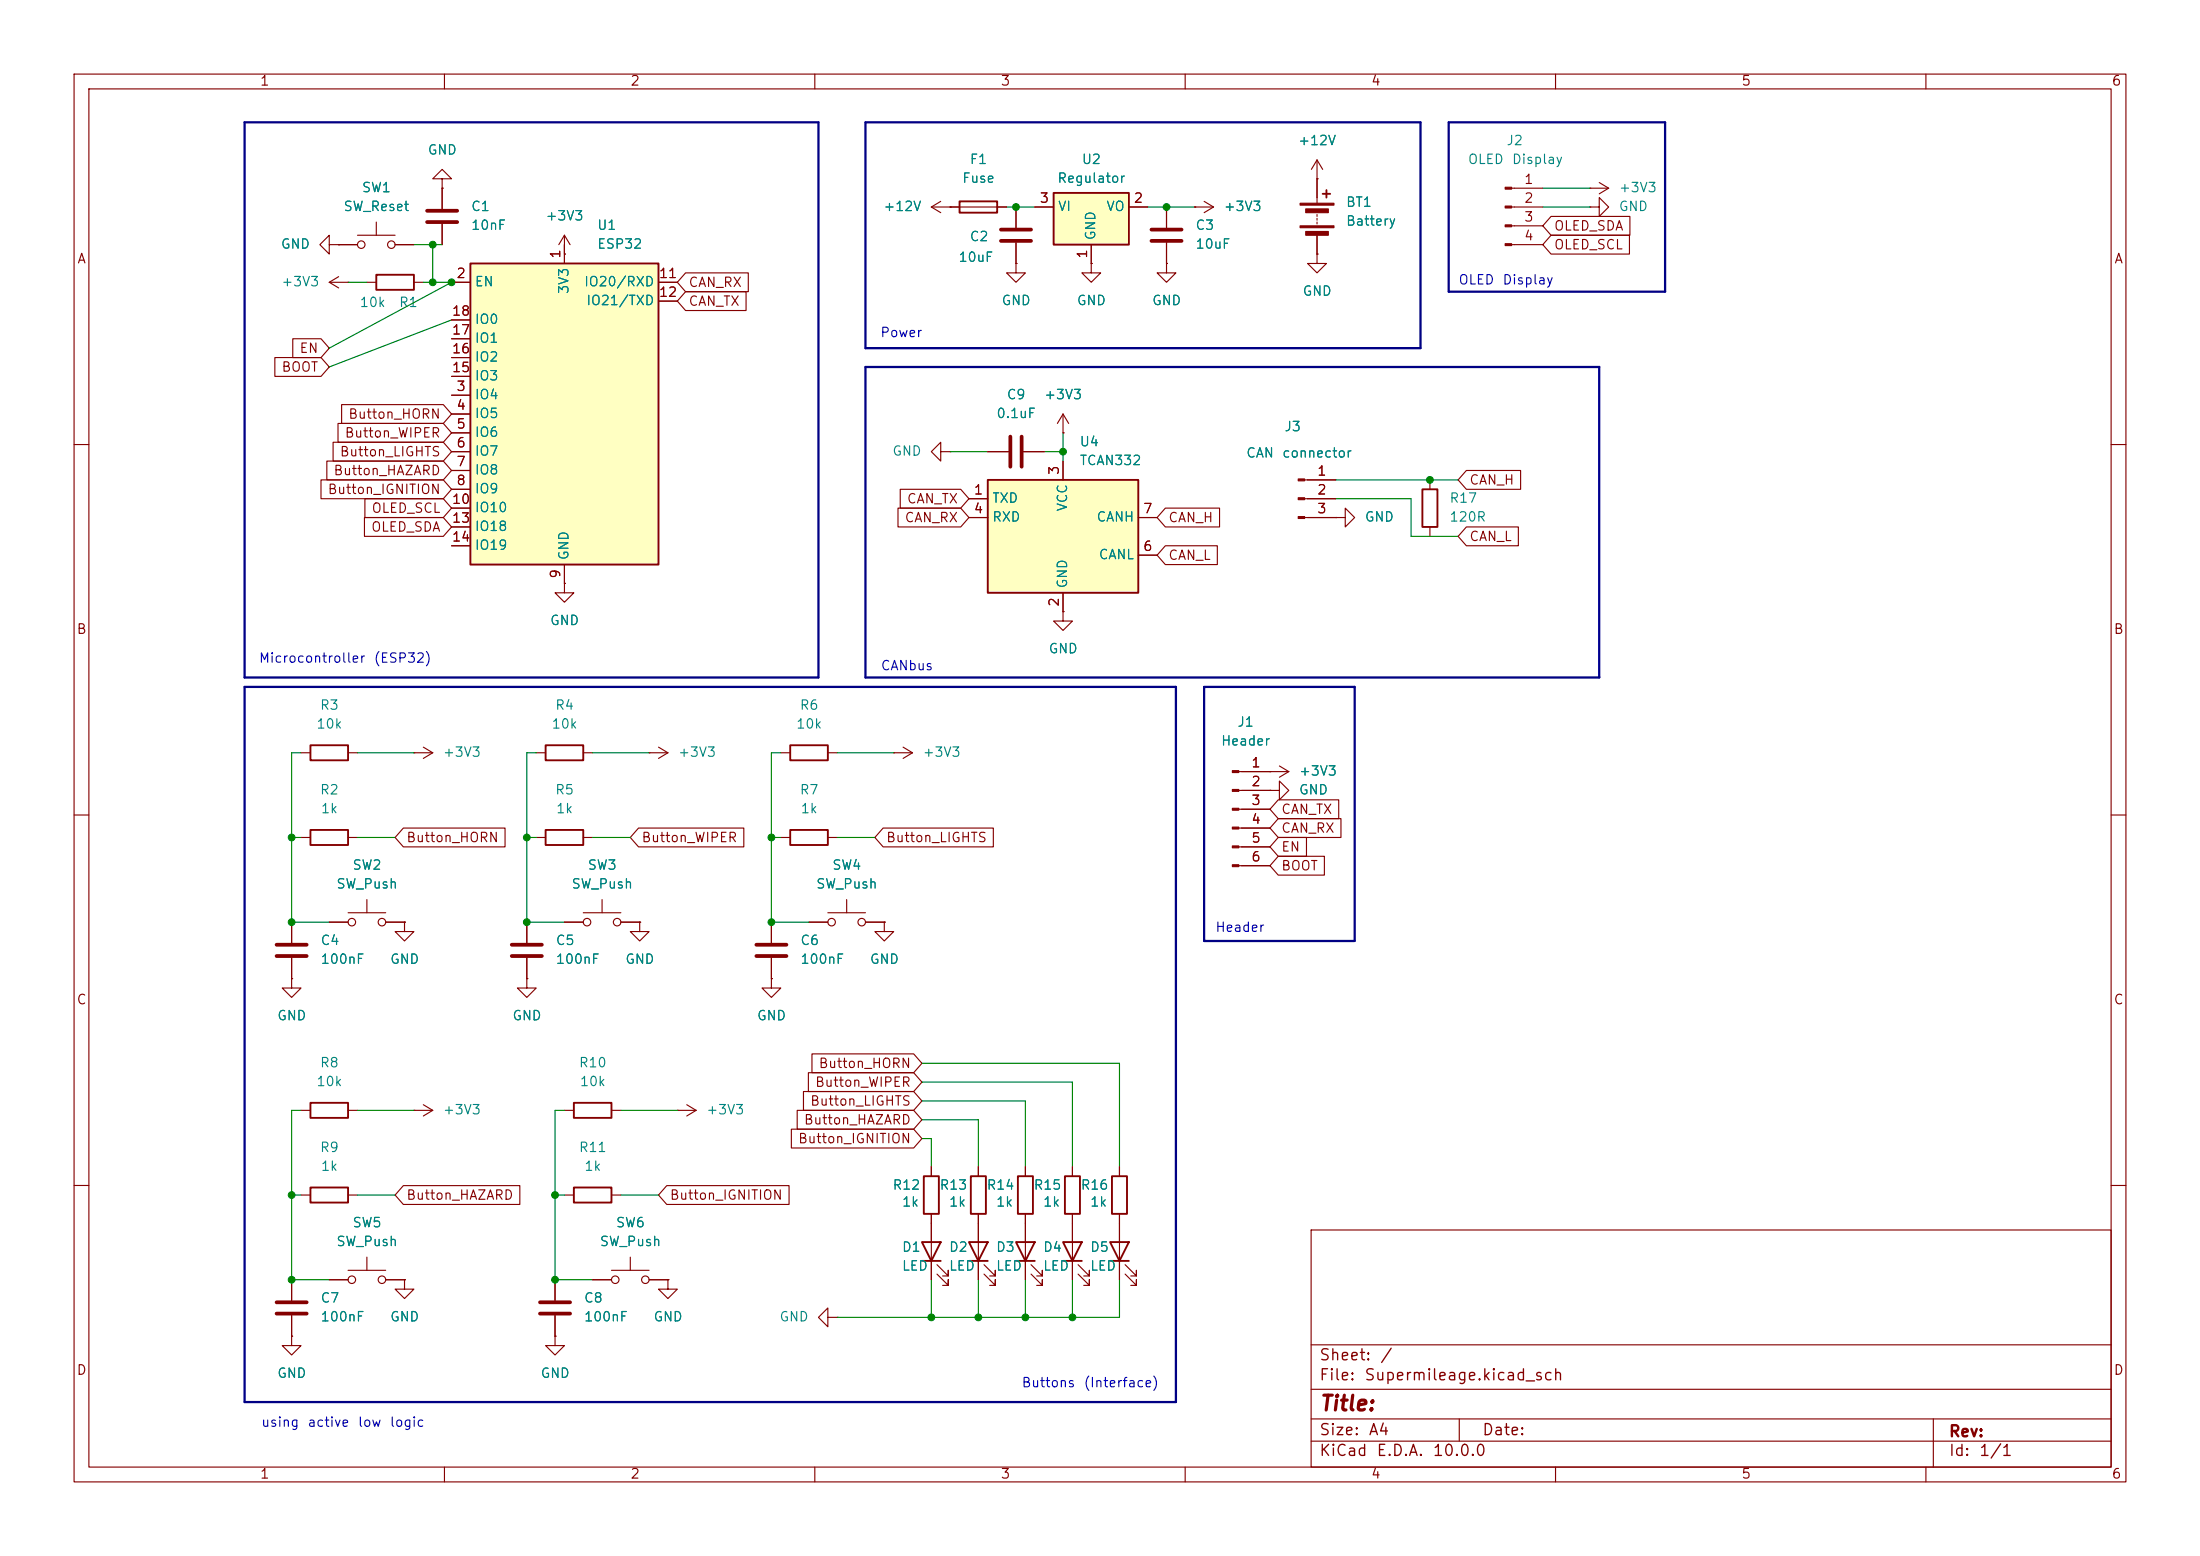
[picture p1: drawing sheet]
<svg xmlns="http://www.w3.org/2000/svg" width="297mm" height="210mm" viewBox="0 0 297 210" stroke-linecap="round" stroke-linejoin="round" font-family="sans-serif">
<g fill="none" stroke="#840000" stroke-width=".15">
<path d="M10 10h277v190h-277zM12 12h273v186h-273zM60 10v2M110 10v2M160 10v2M210 10v2M260 10v2M157.5 27.9v2.8M157.5 32.8v2.8M10 60h2M133.3 61h2.8M138.2 61h2.8"/>
<path d="M285 60h2M10 110h2M167.2 104.1h4.2M167.2 106.7h4.2M167.2 109.2h4.2M167.2 111.8h4.2M167.2 114.3h4.2M167.2 116.8h4.2M285 110h2M10 160h2M80 172.7h2.5M82.5 171.5h5.1"/>
<path d="M85.1 169.7v1.8M87.6 172.7h2.6M90.2 172.7v1.3h1.2l-1.2 1.3-1.3-1.3h1.3M90.2 172.7h.1M111.8 177.8v-1.3l-1.3 1.3 1.3 1.3v-1.3h1.2M113 177.8h.1M177 166h108v32h-108zM285 160h2M60 198v2M110 198v2M160 198v2M177 194.5h108"/>
<path d="M177 191.5h108M177 187.5h108M177 181.5h108M197 191.5v3M210 198v2M260 198v2M261 191.5v6.5"/>
<circle cx="83.1" cy="172.7" r=".51"/>
<circle cx="87.1" cy="172.7" r=".51"/>
</g>
<path d="M155.4 31h4.1M155.4 32.5h4.1M136.4 58.9v4.1M137.9 58.9v4.1" fill="none" stroke="#840000" stroke-width=".51"/>
<g fill="#840000" stroke="#840000" stroke-width=".15">
<path d="M166.4 104h.8v.3h-.8z"/>
<path d="M166.4 106.6h.8v.2h-.8z"/>
<path d="M166.4 109.1h.8v.2h-.8z"/>
<path d="M166.4 111.6h.8v.3h-.8z"/>
<path d="M166.4 114.2h.8v.2h-.8z"/>
<path d="M166.4 116.7h.8v.3h-.8z"/>
</g>
<path d="M133.3 64.8h20.4v15.2h-20.4z" fill="#ffffc2"/>
<path d="M50.8 37.1h5.1v2h-5.1zM129.5 27.2h5.1v1.5h-5.1zM133.3 64.8h20.4v15.2h-20.4zM192 66h2.1v5.1h-2.1z" fill="none" stroke="#840000" stroke-width=".25"/>
<g fill="none" stroke="#840000" stroke-width=".15">
<path d="M44.4 33v-1.2l-1.2 1.2 1.2 1.3v-1.3h1.3M44.4 38.1h2.6M44.4 38.1l1.3 .8M45.7 33h.1M45.7 33h2.6M45.7 37.3l-1.3 .8M47 38.1h.1M48.3 31.8h5M49.5 38.1h1.3M50.8 30v1.8M53.3 33h2.6M55.9 38.1h1.2"/>
<path d="M59.7 24.1h1.3l-1.3-1.2-1.3 1.2h1.3v1.3M59.7 25.4h.1M59.7 25.4v2.8M59.7 30.2v2.8M76.2 34.3h.1M76.2 31.8l-.8 1.2M76.2 31.8l.8 1.2M76.2 31.8v2.5M125.7 27.9h10.2M125.7 27.9l1.3 .8M127 27.2l-1.3 .7M128.3 27.9h.1"/>
<path d="M137.2 35.6v1.2h1.2l-1.2 1.3-1.3-1.3h1.3M137.2 35.6h.1M137.2 27.9v2.8M137.2 32.8v2.8M143.5 58.4h.1M143.5 55.9v2.5M143.5 55.9l-.8 1.3M143.5 55.9l.8 1.3M76.2 78.7v1.3h1.3l-1.3 1.3-1.3-1.3h1.3M76.2 78.7h.1M127 61v-1.3l-1.3 1.3 1.3 1.2v-1.2h1.3M128.3 61h.1"/>
<path d="M130.8 67.3h2.5M130.8 69.9h2.5M143.5 62.2v2.6M153.7 69.9h2.5M153.7 74.9h2.5M176.1 67.3h4.2M176.1 69.9h4.2M176.1 64.8h4.2M180.3 69.9h1.3v-1.3l1.3 1.3-1.3 1.2v-1.2M180.3 69.9h.1M193 64.8v1.2M193 71.1v1.3"/>
<path d="M143.5 80v2.6M91.4 149.9h.1M91.4 149.9h2.6M92.7 149.1l1.3 .8M94 149.9l-1.3 .7"/>
<circle cx="48.8" cy="33" r=".51"/>
<circle cx="52.8" cy="33" r=".51"/>
</g>
<path d="M57.7 28.4h4M57.7 30h4M135.1 31h4.1M135.1 32.5h4.1" fill="none" stroke="#840000" stroke-width=".51"/>
<g fill="#840000" stroke="#840000" stroke-width=".15">
<path d="M175.3 64.6h.8v.3h-.8z"/>
<path d="M175.3 67.2h.8v.2h-.8z"/>
<path d="M175.3 69.7h.8v.3h-.8z"/>
</g>
<path d="M63.5 35.6h25.4v40.6h-25.4z" fill="#ffffc2"/>
<g fill="none" stroke="#840000" stroke-width=".25">
<path d="M63.5 35.6h25.4v40.6h-25.4zM41.9 100.6h5.1v2h-5.1zM41.9 112h5.1v2h-5.1zM73.7 112h5v2h-5zM73.7 100.6h5v2h-5zM106.7 100.6h5.1v2h-5.1zM106.7 112h5.1v2h-5.1zM41.9 148.8h5.1v2.1h-5.1zM77.5 148.8h5v2.1h-5zM124.7 158.8h2v5h-2zM131.1 158.8h2v5h-2zM137.4 158.8h2v5h-2z"/>
<path d="M143.8 158.8h2v5h-2zM150.1 158.8h2v5h-2zM41.9 160.3h5.1v2h-5.1zM77.5 160.3h5v2h-5zM124.5 167.6h2.5l-1.3 2.6zM124.5 170.2h2.5M130.8 167.6h2.5l-1.2 2.6zM130.8 170.2h2.5M137.2 167.6h2.5l-1.3 2.6zM137.2 170.2h2.5M143.5 167.6h2.5l-1.2 2.6zM143.5 170.2h2.5"/>
<path d="M149.9 167.6h2.5l-1.3 2.6zM149.9 170.2h2.5"/>
</g>
<g fill="none" stroke="#840000" stroke-width=".15">
<path d="M61 38.1h2.5M76.2 33v2.6M88.9 38.1h2.5M61 53.3h2.5M61 55.9h2.5M61 58.4h2.5M61 50.8h2.5M61 48.3h2.5M61 45.7h2.5M61 43.2h2.5M88.9 40.6h2.5M61 61h2.5"/>
<path d="M61 63.5h2.5M61 66h2.5M61 68.6h2.5M61 71.1h2.5M61 73.7h2.5M76.2 76.2v2.5M143.5 82.6v1.2h1.3l-1.3 1.3-1.3-1.3h1.3M143.5 82.6h.1M40.6 101.6h1.3M40.6 113h1.3M47 101.6h1.3M47 113h1.3"/>
<path d="M55.9 101.6h.1M55.9 101.6h2.5M57.1 100.8l1.3 .8M58.4 101.6l-1.3 .8M72.4 101.6h1.3M72.4 113h1.3M78.7 101.6h1.3M78.7 113h1.3M87.6 101.6h.1M87.6 101.6h2.6M88.9 100.8l1.3 .8M90.2 101.6l-1.3 .8"/>
<path d="M105.4 101.6h1.3M105.4 113h1.3M111.8 101.6h1.2M111.8 113h1.2M120.6 101.6h.1M120.6 101.6h2.6M121.9 100.8l1.3 .8M123.2 101.6l-1.3 .8M171.4 104.1h.1M171.4 106.7h1.3v-1.3l1.3 1.3-1.3 1.3v-1.3M171.4 106.7h.1M171.4 104.1h2.6"/>
<path d="M172.7 103.4l1.3 .7M174 104.1l-1.3 .8M39.4 132.1v1.3h1.2l-1.2 1.2-1.3-1.2h1.3M39.4 132.1h.1M39.4 124.5v2.8M39.4 129.3v2.8M44.4 124.5h2.6M47 123.2h5.1M49.5 121.4v1.8M52.1 124.5h2.5M54.6 124.5v1.2h1.3l-1.3 1.3-1.3-1.3h1.3M54.6 124.5h.1"/>
<path d="M71.1 132.1v1.3h1.3l-1.3 1.2-1.3-1.2h1.3M71.1 132.1h.1M71.1 124.5v2.8M71.1 129.3v2.8M76.2 124.5h2.5M78.7 123.2h5.1M81.3 121.4v1.8M83.8 124.5h2.6M86.4 124.5v1.2h1.2l-1.2 1.3-1.3-1.3h1.3M86.4 124.5h.1M104.1 132.1v1.3h1.3l-1.3 1.2-1.2-1.2h1.2M104.1 132.1h.1"/>
<path d="M104.1 124.5v2.8M104.1 129.3v2.8M109.2 124.5h2.6M111.8 123.2h5M114.3 121.4v1.8M116.8 124.5h2.6M119.4 124.5v1.2h1.2l-1.2 1.3-1.3-1.3h1.3M119.4 124.5h.1M40.6 149.9h1.3M47 149.9h1.3M55.9 149.9h.1M55.9 149.9h2.5"/>
<path d="M57.1 149.1l1.3 .8M58.4 149.9l-1.3 .7M76.2 149.9h1.3M82.5 149.9h1.3M125.7 157.5v1.3M132.1 157.5v1.3M138.4 157.5v1.3M144.8 157.5v1.3M151.1 157.5v1.3M39.4 172.7v2.8M39.4 177.5v2.8M40.6 161.3h1.3"/>
<path d="M44.4 172.7h2.6M47 161.3h1.3M47 171.5h5.1M49.5 169.7v1.8M52.1 172.7h2.5M54.6 172.7v1.3h1.3l-1.3 1.3-1.3-1.3h1.3M54.6 172.7h.1M74.9 172.7v2.8M74.9 177.5v2.8M76.2 161.3h1.3M82.5 161.3h1.3M125.7 163.8v8.9"/>
<path d="M126.5 172l1.5 1.5v-.8v.8h-.7M126.5 170.7l1.5 1.5v-.7v.7h-.7M132.1 163.8v8.9M132.8 172l1.6 1.5v-.8v.8h-.8M132.8 170.7l1.6 1.5v-.7v.7h-.8M138.4 163.8v8.9M139.2 172l1.5 1.5v-.8v.8h-.7M139.2 170.7l1.5 1.5v-.7v.7h-.7M144.8 163.8v8.9M145.5 172l1.6 1.5v-.8v.8h-.8M145.5 170.7l1.6 1.5v-.7v.7h-.8M151.1 163.8v8.9"/>
<path d="M151.9 172l1.5 1.5v-.8v.8h-.7M151.9 170.7l1.5 1.5v-.7v.7h-.7M39.4 180.3v1.3h1.2l-1.2 1.3-1.3-1.3h1.3M39.4 180.3h.1M74.9 180.3v1.3h1.3l-1.3 1.3-1.2-1.3h1.2M74.9 180.3h.1"/>
<circle cx="47.5" cy="124.5" r=".51"/>
<circle cx="51.6" cy="124.5" r=".51"/>
<circle cx="79.2" cy="124.5" r=".51"/>
<circle cx="83.3" cy="124.5" r=".51"/>
<circle cx="112.3" cy="124.5" r=".51"/>
<circle cx="116.3" cy="124.5" r=".51"/>
<circle cx="47.5" cy="172.7" r=".51"/>
<circle cx="51.6" cy="172.7" r=".51"/>
</g>
<path d="M37.3 127.5h4.1M37.3 129h4.1M69.1 127.5h4.1M69.1 129h4.1M102.1 127.5h4.1M102.1 129h4.1M37.3 175.8h4.1M37.3 177.3h4.1M72.9 175.8h4.1M72.9 177.3h4.1" fill="none" stroke="#840000" stroke-width=".51"/>
<path d="M142.2 26h10.2v7h-10.2z" fill="#ffffc2"/>
<path d="M142.2 26h10.2v7h-10.2zM178.6 26.2h1M179.1 25.7v1" fill="none" stroke="#840000" stroke-width=".25"/>
<g fill="none" stroke="#840000" stroke-width=".15">
<path d="M45.7 33h.1M45.7 33h2.6M53.3 33h2.6M59.7 25.4h.1M59.7 25.4v2.8M59.7 30.2v2.8M61 38.1h2.5M76.2 34.3h.1M76.2 33v2.6M88.9 38.1h2.5M92.6 36.8h8.4v2.6h-8.4l-1.2-1.3zM92.6 39.4h8.1v2.5h-8.1l-1.2-1.3z"/>
<path d="M128.3 27.9h.1M128.3 27.9h1.2M134.6 27.9h1.3M137.2 35.6h.1M137.2 27.9v2.8M137.2 32.8v2.8M139.7 27.9h2.5M147.3 35.6v1.2h1.3l-1.3 1.3-1.3-1.3h1.3M147.3 35.6h.1M147.3 33v2.6M152.4 27.9h2.5M157.5 35.6v1.2h1.2l-1.2 1.3-1.3-1.3h1.3"/>
<path d="M157.5 35.6h.1M157.5 27.9v2.8M157.5 32.8v2.8M161.3 27.9h.1M161.3 27.9h2.5M162.6 27.2l1.2 .7M163.8 27.9l-1.2 .8M177.8 24.1h.1M177.8 34.3v1.3h1.3l-1.3 1.2-1.3-1.2h1.3M177.8 34.3h.1M177.8 21.6l-.8 1.3M177.8 21.6l.8 1.3"/>
<path d="M177.8 21.6v5.8M177.8 29v.2M177.8 29.5v.2M177.8 30v.2M177.8 31.8v2.5M204.1 27.9h4.2M204.1 25.4h4.2M204.1 30.5h4.2M204.1 33h4.2M209.4 29.2h10.6v2.6h-10.6l-1.1-1.3zM209.4 31.7h10.6v2.6h-10.6l-1.1-1.3zM214.6 27.9h1.3v-1.2l1.3 1.2-1.3 1.3v-1.3"/>
<path d="M214.6 27.9h.1M214.6 25.4h.1M214.6 25.4h2.6M215.9 24.6l1.3 .8M217.2 25.4l-1.3 .8M37.1 48.3h6.2l1.1 1.2-1.1 1.3h-6.2zM39.5 45.7h3.8l1.1 1.3-1.1 1.3h-3.8zM45 59.7h14.8l1.2 1.3-1.2 1.2h-14.8zM45.6 57.1h14.2l1.2 1.3-1.2 1.3h-14.2zM46.1 54.6h13.7l1.2 1.3-1.2 1.3h-13.7zM61 53.3h2.5M61 55.9h2.5"/>
<path d="M61 58.4h2.5M61 50.8h2.5M61 48.3h2.5M61 45.7h2.5M61 43.2h2.5M88.9 40.6h2.5M143.5 58.4h.1M43.3 64.8h16.5l1.2 1.2-1.2 1.3h-16.5zM44.1 62.2h15.7l1.2 1.3-1.2 1.3h-15.7zM49.2 69.8h10.6l1.2 1.3-1.2 1.3h-10.6zM49.3 67.3h10.5l1.2 1.3-1.2 1.3h-10.5zM61 61h2.5"/>
<path d="M61 63.5h2.5M61 66h2.5M61 68.6h2.5M61 71.1h2.5M61 73.7h2.5M76.2 78.7h.1M76.2 76.2v2.5M121.2 68.6h8.5l1.1 1.3-1.1 1.2h-8.5zM121.5 66h8.2l1.1 1.3-1.1 1.3h-8.2zM130.8 67.3h2.5M130.8 69.9h2.5M133.3 61h2.8"/>
<path d="M138.2 61h2.8M143.5 62.2v2.6M153.7 69.9h2.5M153.7 74.9h2.5M157.3 68.6h7.3v2.5h-7.3l-1.1-1.2zM157.3 73.7h7v2.5h-7l-1.1-1.3zM176.5 64.8h3.8M176.5 67.3h3.8M176.5 69.9h3.8M180.3 69.9h.1M198 63.5h7.3v2.5h-7.3l-1.2-1.2zM198 71.1h7v2.6h-7l-1.2-1.3z"/>
<path d="M143.5 82.6h.1M143.5 80v2.6M54.5 111.8h13.7v2.5h-13.7l-1.2-1.3zM86.2 111.8h14.2v2.5h-14.2l-1.1-1.3zM119.2 111.8h14.9v2.5h-14.9l-1.1-1.3zM167.6 104.1h3.8M167.6 106.7h3.8M167.6 109.2h3.8M167.6 111.8h3.8M167.6 114.3h3.8M167.6 116.8h3.8M171.4 106.7h.1"/>
<path d="M171.4 104.1h.1M172.6 113h3.8v2.6h-3.8l-1.2-1.3zM172.6 115.6h6.2v2.5h-6.2l-1.2-1.3zM172.6 110.5h8.4v2.5h-8.4l-1.2-1.2zM172.6 107.9h8.1v2.6h-8.1l-1.2-1.3zM39.4 132.1h.1M39.4 124.5v2.8M39.4 129.3v2.8M44.4 124.5h2.6M52.1 124.5h2.5M54.6 124.5h.1M71.1 132.1h.1"/>
<path d="M71.1 124.5v2.8M71.1 129.3v2.8M76.2 124.5h2.5M83.8 124.5h2.6M86.4 124.5h.1M104.1 132.1h.1M104.1 124.5v2.8M104.1 129.3v2.8M109.2 124.5h2.6M116.8 124.5h2.6M119.4 124.5h.1M106.8 152.4h16.5l1.2 1.3-1.2 1.2h-16.5z"/>
<path d="M107.6 149.9h15.7l1.2 1.2-1.2 1.3h-15.7zM108.5 147.3h14.8l1.2 1.3-1.2 1.3h-14.8zM109.1 144.8h14.2l1.2 1.3-1.2 1.2h-14.2zM109.6 142.2h13.7l1.2 1.3-1.2 1.3h-13.7zM125.7 157.5v1.3M132.1 157.5v1.3M138.4 157.5v1.3M144.8 157.5v1.3M151.1 157.5v1.3M39.4 172.7v2.8M39.4 177.5v2.8M44.4 172.7h2.6"/>
<path d="M52.1 172.7h2.5M54.5 160h15.7v2.6h-15.7l-1.2-1.3zM54.6 172.7h.1M74.9 172.7v2.8M74.9 177.5v2.8M80 172.7h2.5M87.6 172.7h2.6M90 160h16.5v2.6h-16.5l-1.1-1.3zM90.2 172.7h.1M125.7 163.8v3.8M125.7 170.2v2.5M132.1 163.8v3.8"/>
<path d="M132.1 170.2v2.5M138.4 163.8v3.8M138.4 170.2v2.5M144.8 163.8v3.8M144.8 170.2v2.5M151.1 163.8v3.8M151.1 170.2v2.5M39.4 180.3h.1M74.9 180.3h.1"/>
</g>
<g fill="#840000" stroke="#840000" stroke-width=".15">
<path d="M203.2 25.3h.9v.2h-.9z"/>
<path d="M203.2 27.8h.9v.3h-.9z"/>
<path d="M203.2 30.4h.9v.2h-.9z"/>
<path d="M203.2 32.9h.9v.2h-.9z"/>
<path d="M175.5 27.4h4.6v.3h-4.6z"/>
<path d="M175.5 30.5h4.6v.2h-4.6z"/>
<path d="M176.3 28.2h3v.5h-3z"/>
<path d="M176.3 31.2h3v.6h-3z"/>
</g>
<path d="M33 16.5h77.5v74.9h-77.5zM116.8 16.5h75v30.5h-75zM195.6 16.5h29.2v22.9h-29.2zM116.8 49.5h99.1v41.9h-99.1zM33 92.7h125.7v96.5h-125.7zM162.6 92.7h20.3v34.3h-20.3z" fill="none" stroke="#000084" stroke-width=".3"/>
<g fill="none" stroke="#008400" stroke-width=".15">
<path d="M47 38.1h2.5M55.9 33h3.8M57.1 38.1h3.9l-16.6 8.9M58.4 33v5.1M135.9 27.9h3.8M154.9 27.9h6.4M208.3 27.9h6.3M208.3 25.4h6.3M61 43.2l-16.6 6.3M143.5 58.4v3.8M128.3 61h5M141 61h2.5"/>
<path d="M180.3 67.3h10.2v5.1h6.3M180.3 64.8h16.5M39.4 113h1.2M40.6 101.6h-1.2v22.9h5M48.3 101.6h7.6M48.3 113h5M71.1 113h1.3M72.4 101.6h-1.3v22.9h5.1M80 101.6h7.6M80 113h5.1M104.1 113h1.3M105.4 101.6h-1.3v22.9h5.1"/>
<path d="M113 101.6h7.6M113 113h5.1M40.6 149.9h-1.2v22.8h5M48.3 149.9h7.6M76.2 149.9h-1.3v22.8h5.1M83.8 149.9h7.6M124.5 153.7h1.2v3.8M124.5 151.1h7.6v6.4M124.5 146.1h20.3v11.4M124.5 148.6h13.9v8.9M124.5 143.5h26.6v14M39.4 161.3h1.2"/>
<path d="M48.3 161.3h5M74.9 161.3h1.3M83.8 161.3h5.1M125.7 172.7v5.1M132.1 172.7v5.1M138.4 172.7v5.1M144.8 172.7v5.1M151.1 172.7v5.1h-38.1"/>
</g>
<g fill="#008400" stroke="#008400" stroke-width=".14">
<circle cx="74.9" cy="161.3" r=".46"/>
<circle cx="74.9" cy="172.7" r=".46"/>
<circle cx="39.4" cy="172.7" r=".46"/>
<circle cx="71.1" cy="113" r=".46"/>
<circle cx="39.4" cy="113" r=".46"/>
<circle cx="39.4" cy="124.5" r=".46"/>
<circle cx="71.1" cy="124.5" r=".46"/>
<circle cx="39.4" cy="161.3" r=".46"/>
<circle cx="157.5" cy="27.9" r=".46"/>
<circle cx="137.2" cy="27.9" r=".46"/>
<circle cx="138.4" cy="177.8" r=".46"/>
<circle cx="144.8" cy="177.8" r=".46"/>
<circle cx="132.1" cy="177.8" r=".46"/>
<circle cx="125.7" cy="177.8" r=".46"/>
<circle cx="104.1" cy="113" r=".46"/>
<circle cx="104.1" cy="124.5" r=".46"/>
<circle cx="143.5" cy="61" r=".46"/>
<circle cx="61" cy="38.1" r=".46"/>
<circle cx="58.4" cy="38.1" r=".46"/>
<circle cx="58.4" cy="33" r=".46"/>
<circle cx="193" cy="64.8" r=".46"/>
</g>
<text font-size="2" fill="#840000" x="178" y="190.9">Title:</text>
<g font-size="1.5" fill="#840000">
<text x="178" y="184">Sheet:</text>
<text x="186.2" y="184">/</text>
<text x="178" y="186.7">File:</text>
<text x="184.1" y="186.7">Supermileage.kicad_sch</text>
<text x="178" y="196.9">KiCad</text>
<text x="178" y="194.1">Size:</text>
<text x="184.7" y="194.1">A4</text>
<text x="185.7" y="196.9">E.D.A.</text>
<text x="193.3" y="196.9">10.0.0</text>
<text x="200" y="194.1">Date:</text>
<text x="263" y="194.3">Rev:</text>
<text x="263" y="196.9">Id:</text>
<text x="267.1" y="196.9">1/1</text>
</g>
<g font-size="1.3" fill="#840000">
<text x="35" y="11.9">1</text>
<text x="85" y="11.9">2</text>
<text x="135" y="11.9">3</text>
<text x="185" y="11.9">4</text>
<text x="235" y="11.9">5</text>
<text x="285" y="11.9">6</text>
<text x="140.3" y="27.7">3</text>
<text x="153" y="27.7">2</text>
<text x="205.7" y="25.1">1</text>
<text x="205.7" y="27.7">2</text>
<text x="10.3" y="35.9">A</text>
<text x="75.9" y="35" transform="rotate(-90 75.9 35)">1</text>
<text x="147.1" y="35" transform="rotate(-90 147.1 35)">1</text>
<text x="205.7" y="30.2">3</text>
<text x="205.7" y="32.8">4</text>
<text x="209.7" y="31.4">OLED_SDA</text>
<text x="209.7" y="34">OLED_SCL</text>
<text x="285.3" y="35.9">A</text>
<text x="61.5" y="37.8">2</text>
<text x="88.9" y="37.8">11</text>
<text x="88.9" y="40.4">12</text>
<text x="92.9" y="39.1">CAN_RX</text>
<text x="92.9" y="41.6">CAN_TX</text>
<text x="40.3" y="47.9">EN</text>
<text x="60.9" y="45.5">17</text>
<text x="60.9" y="42.9">18</text>
<text x="37.9" y="50.5">BOOT</text>
<text x="60.9" y="50.5">15</text>
<text x="60.9" y="48">16</text>
<text x="61.5" y="53.1">3</text>
<text x="46.4" y="59.4">Button_WIPER</text>
<text x="46.9" y="56.8">Button_HORN</text>
<text x="61.5" y="55.6">4</text>
<text x="61.5" y="58.2">5</text>
<text x="44.9" y="64.5">Button_HAZARD</text>
<text x="45.8" y="61.9">Button_LIGHTS</text>
<text x="61.5" y="60.7">6</text>
<text x="61.5" y="63.2">7</text>
<text x="61.5" y="65.8">8</text>
<text x="143.3" y="64.2" transform="rotate(-90 143.3 64.2)">3</text>
<text x="177.7" y="64.5">1</text>
<text x="198.3" y="65.7">CAN_H</text>
<text x="44.1" y="67">Button_IGNITION</text>
<text x="50.1" y="69.5">OLED_SCL</text>
<text x="60.9" y="68.3">10</text>
<text x="60.9" y="70.9">13</text>
<text x="122" y="70.8">CAN_RX</text>
<text x="122.3" y="68.3">CAN_TX</text>
<text x="131.4" y="67.1">1</text>
<text x="131.4" y="69.6">4</text>
<text x="154.2" y="69.6">7</text>
<text x="157.6" y="70.8">CAN_H</text>
<text x="177.7" y="67.1">2</text>
<text x="177.7" y="69.6">3</text>
<text x="50" y="72.1">OLED_SDA</text>
<text x="60.9" y="73.4">14</text>
<text x="154.2" y="74.7">6</text>
<text x="157.6" y="75.9">CAN_L</text>
<text x="198.3" y="73.3">CAN_L</text>
<text x="75.9" y="78.2" transform="rotate(-90 75.9 78.2)">9</text>
<text x="143.3" y="82" transform="rotate(-90 143.3 82)">2</text>
<text x="10.3" y="85.9">B</text>
<text x="285.3" y="85.9">B</text>
<text x="168.8" y="103.9">1</text>
<text x="168.8" y="106.4">2</text>
<text x="54.8" y="114">Button_HORN</text>
<text x="86.5" y="114">Button_WIPER</text>
<text x="119.5" y="114">Button_LIGHTS</text>
<text x="168.8" y="109">3</text>
<text x="168.8" y="111.5">4</text>
<text x="172.9" y="112.7">CAN_RX</text>
<text x="172.9" y="110.2">CAN_TX</text>
<text x="168.8" y="114">5</text>
<text x="168.8" y="116.6">6</text>
<text x="172.9" y="115.3">EN</text>
<text x="172.9" y="117.8">BOOT</text>
<text x="10.3" y="135.9">C</text>
<text x="285.3" y="135.9">C</text>
<text x="109.3" y="149.5">Button_LIGHTS</text>
<text x="109.9" y="147">Button_WIPER</text>
<text x="110.4" y="144.5">Button_HORN</text>
<text x="107.6" y="154.6">Button_IGNITION</text>
<text x="108.4" y="152.1">Button_HAZARD</text>
<text x="54.8" y="162.2">Button_HAZARD</text>
<text x="90.3" y="162.2">Button_IGNITION</text>
<text x="10.3" y="185.9">D</text>
<text x="285.3" y="185.9">D</text>
<text x="35" y="199.9">1</text>
<text x="85" y="199.9">2</text>
<text x="135" y="199.9">3</text>
<text x="185" y="199.9">4</text>
<text x="235" y="199.9">5</text>
<text x="285" y="199.9">6</text>
</g>
<g font-size="1.3" fill="#008484">
<text x="57.7" y="21.2">GND</text>
<text x="130.8" y="22.5">F1</text>
<text x="145.9" y="22.5">U2</text>
<text x="175.2" y="19.9">+12V</text>
<text x="198.1" y="22.5">OLED</text>
<text x="203.3" y="19.9">J2</text>
<text x="204" y="22.5">Display</text>
<text x="46.3" y="28.8">SW_Reset</text>
<text x="48.8" y="26.3">SW1</text>
<text x="63.5" y="28.8">C1</text>
<text x="119.2" y="28.8">+12V</text>
<text x="129.8" y="25">Fuse</text>
<text x="142.7" y="25">Regulator</text>
<text x="142.7" y="28.8">VI</text>
<text x="149.3" y="28.8">VO</text>
<text x="165.1" y="28.8">+3V3</text>
<text x="181.6" y="28.2">BT1</text>
<text x="218.4" y="28.8">GND</text>
<text x="218.4" y="26.3">+3V3</text>
<text x="37.8" y="33.9">GND</text>
<text x="63.5" y="31.3">10nF</text>
<text x="73.6" y="30.1">+3V3</text>
<text x="80.5" y="33.9">ESP32</text>
<text x="80.5" y="31.3">U1</text>
<text x="129.3" y="35.7">10uF</text>
<text x="130.8" y="32.9">C2</text>
<text x="148.2" y="32.5" transform="rotate(-90 148.2 32.5)">GND</text>
<text x="161.3" y="31.3">C3</text>
<text x="161.3" y="33.9">10uF</text>
<text x="181.6" y="30.8">Battery</text>
<text x="37.9" y="39">+3V3</text>
<text x="48.5" y="41.8">10k</text>
<text x="53.8" y="41.8">R1</text>
<text x="64" y="39">EN</text>
<text x="77.1" y="39.8" transform="rotate(-90 77.1 39.8)">3V3</text>
<text x="78.8" y="39">IO20/RXD</text>
<text x="79.1" y="41.5">IO21/TXD</text>
<text x="135.1" y="41.5">GND</text>
<text x="145.3" y="41.5">GND</text>
<text x="155.4" y="41.5">GND</text>
<text x="175.8" y="40.2">GND</text>
<text x="64" y="46.6">IO1</text>
<text x="64" y="44">IO0</text>
<text x="64" y="51.7">IO3</text>
<text x="64" y="49.1">IO2</text>
<text x="64" y="54.2">IO4</text>
<text x="64" y="56.7">IO5</text>
<text x="64" y="59.3">IO6</text>
<text x="134.4" y="56.7">0.1uF</text>
<text x="135.8" y="54.2">C9</text>
<text x="140.9" y="54.2">+3V3</text>
<text x="173.3" y="58.5">J3</text>
<text x="64" y="61.8">IO7</text>
<text x="64" y="64.4">IO8</text>
<text x="120.4" y="61.8">GND</text>
<text x="145.7" y="60.6">U4</text>
<text x="145.7" y="63.1">TCAN332</text>
<text x="168.1" y="62.1">CAN</text>
<text x="173" y="62.1">connector</text>
<text x="64" y="66.9">IO9</text>
<text x="64" y="69.4">IO10</text>
<text x="64" y="72">IO18</text>
<text x="133.9" y="68.2">TXD</text>
<text x="133.9" y="70.7">RXD</text>
<text x="144.4" y="69.1" transform="rotate(-90 144.4 69.1)">VCC</text>
<text x="147.9" y="70.7">CANH</text>
<text x="184.2" y="70.7">GND</text>
<text x="195.6" y="70.7">120R</text>
<text x="195.6" y="68.2">R17</text>
<text x="64" y="74.5">IO19</text>
<text x="77.1" y="75.7" transform="rotate(-90 77.1 75.7)">GND</text>
<text x="148.2" y="75.8">CANL</text>
<text x="144.4" y="79.5" transform="rotate(-90 144.4 79.5)">GND</text>
<text x="74.2" y="84.7">GND</text>
<text x="141.5" y="88.5">GND</text>
<text x="42.6" y="98.7">10k</text>
<text x="43.1" y="96.1">R3</text>
<text x="74.4" y="98.7">10k</text>
<text x="74.9" y="96.1">R4</text>
<text x="107.4" y="98.7">10k</text>
<text x="107.9" y="96.1">R6</text>
<text x="164.8" y="100.9">Header</text>
<text x="167" y="98.4">J1</text>
<text x="43.1" y="107.5">R2</text>
<text x="59.7" y="102.5">+3V3</text>
<text x="74.9" y="107.5">R5</text>
<text x="91.4" y="102.5">+3V3</text>
<text x="107.9" y="107.5">R7</text>
<text x="124.5" y="102.5">+3V3</text>
<text x="175.3" y="107.5">GND</text>
<text x="175.3" y="105">+3V3</text>
<text x="43.2" y="110.1">1k</text>
<text x="75" y="110.1">1k</text>
<text x="108" y="110.1">1k</text>
<text x="47.5" y="117.7">SW2</text>
<text x="79.2" y="117.7">SW3</text>
<text x="112.3" y="117.7">SW4</text>
<text x="45.3" y="120.2">SW_Push</text>
<text x="77.1" y="120.2">SW_Push</text>
<text x="110.1" y="120.2">SW_Push</text>
<text x="43.2" y="127.9">C4</text>
<text x="43.2" y="130.4">100nF</text>
<text x="52.6" y="130.4">GND</text>
<text x="74.9" y="127.9">C5</text>
<text x="74.9" y="130.4">100nF</text>
<text x="84.3" y="130.4">GND</text>
<text x="108" y="127.9">C6</text>
<text x="108" y="130.4">100nF</text>
<text x="117.3" y="130.4">GND</text>
<text x="37.3" y="138">GND</text>
<text x="69.1" y="138">GND</text>
<text x="102.1" y="138">GND</text>
<text x="42.6" y="146.9">10k</text>
<text x="43.1" y="144.4">R8</text>
<text x="78.1" y="144.4">R10</text>
<text x="78.2" y="146.9">10k</text>
<text x="43.1" y="155.8">R9</text>
<text x="59.7" y="150.7">+3V3</text>
<text x="78.1" y="155.8">R11</text>
<text x="95.3" y="150.7">+3V3</text>
<text x="43.2" y="158.3">1k</text>
<text x="78.8" y="158.3">1k</text>
<text x="120.4" y="160.9">R12</text>
<text x="126.8" y="160.9">R13</text>
<text x="133.1" y="160.9">R14</text>
<text x="139.5" y="160.9">R15</text>
<text x="145.8" y="160.9">R16</text>
<text x="47.5" y="166">SW5</text>
<text x="83.1" y="166">SW6</text>
<text x="121.7" y="163.2">1k</text>
<text x="128" y="163.2">1k</text>
<text x="134.4" y="163.2">1k</text>
<text x="140.7" y="163.2">1k</text>
<text x="147.1" y="163.2">1k</text>
<text x="45.3" y="168.5">SW_Push</text>
<text x="80.9" y="168.5">SW_Push</text>
<text x="121.7" y="169.3">D1</text>
<text x="121.7" y="171.8">LED</text>
<text x="128" y="169.3">D2</text>
<text x="128" y="171.8">LED</text>
<text x="134.4" y="169.3">D3</text>
<text x="134.4" y="171.8">LED</text>
<text x="140.7" y="169.3">D4</text>
<text x="140.7" y="171.8">LED</text>
<text x="147.1" y="169.3">D5</text>
<text x="147.1" y="171.8">LED</text>
<text x="43.2" y="176.1">C7</text>
<text x="43.2" y="178.7">100nF</text>
<text x="52.6" y="178.7">GND</text>
<text x="78.7" y="176.1">C8</text>
<text x="78.7" y="178.7">100nF</text>
<text x="88.1" y="178.7">GND</text>
<text x="105.1" y="178.7">GND</text>
<text x="37.3" y="186.3">GND</text>
<text x="72.9" y="186.3">GND</text>
</g>
<g font-size="1.3" fill="#0000c2">
<text x="196.8" y="38.7">OLED</text>
<text x="202.8" y="38.7">Display</text>
<text x="118.8" y="45.8">Power</text>
<text x="34.9" y="89.8">Microcontroller</text>
<text x="50.4" y="89.8">(ESP32)</text>
<text x="118.8" y="90.8">CANbus</text>
<text x="164" y="126.1">Header</text>
<text x="137.8" y="187.6">Buttons</text>
<text x="146.2" y="187.6">(Interface)</text>
<text x="35.2" y="192.9">using</text>
<text x="41.4" y="192.9">active</text>
<text x="48.2" y="192.9">low</text>
<text x="52.5" y="192.9">logic</text>
</g>
</svg>
